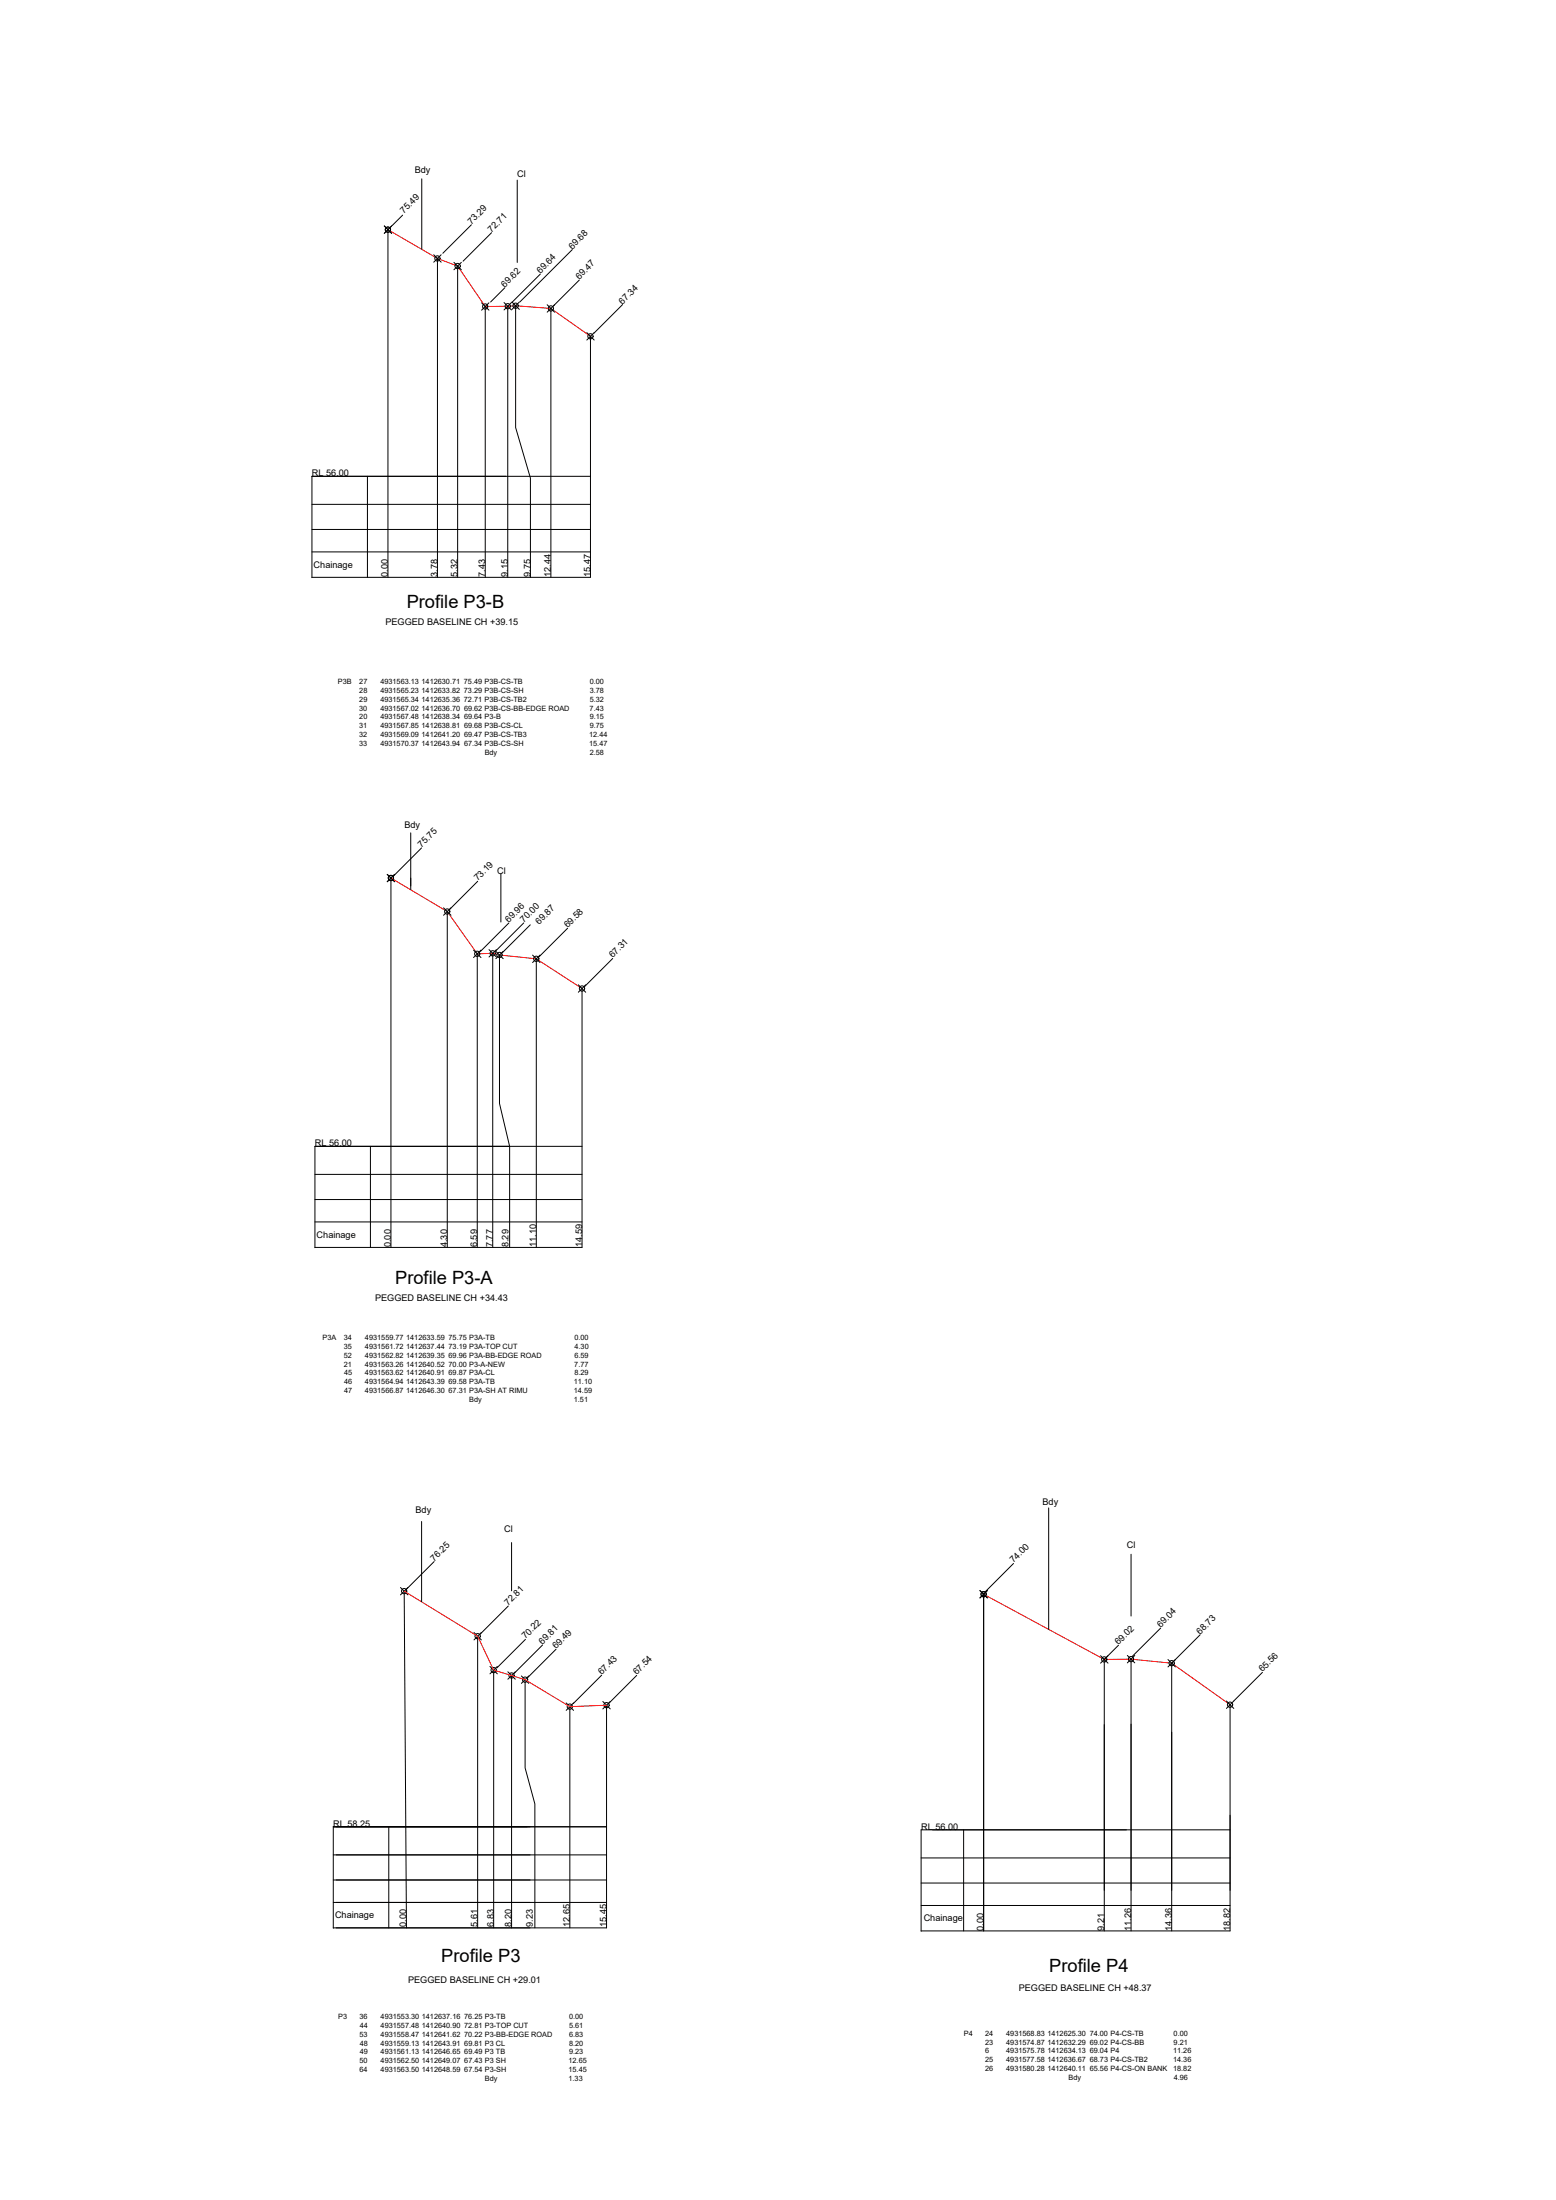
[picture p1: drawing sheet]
<svg xmlns="http://www.w3.org/2000/svg" width="297mm" height="420mm" viewBox="0 0 297 420" stroke-linecap="round" stroke-linejoin="round" font-family="sans-serif">
<!-- layer: 0 -->
<g fill="none" stroke="#000" stroke-width=".19">
<path d="M80.5 34.2v13.4M98.7 34.4v15.7M73.4 43.2l1.4 1.4M74.1 43.9v66.4M74.8 43.2l-1.4 1.4M76.9 41.1l-2 2M82.8 48.7l1.4 1.4M83.5 49.4v60.9M84.2 48.7l-1.4 1.4M86.7 50.1l1.4 1.4M87.4 50.8v59.5M88.1 50.1l-1.4 1.4"/>
<path d="M90 42.9l-5.5 5.5M91.9 57.8l1.4 1.4M92.6 58.5v51.8M93.3 57.8l-1.4 1.4M93.8 44.4l-5.4 5.5M96.2 57.8l1.4 1.4M96.4 54.9l-2.7 2.8M96.9 58.5v51.8M97.6 57.8l-1.4 1.4M97.7 57.7l1.4 1.4M98.4 58.4v23.3l2.9 9.6v19M99.1 57.7l-1.4 1.4"/>
<path d="M103.2 52.3l-5.5 5.5M104.5 58.2l1.4 1.4M105.2 58.9v51.4M109.3 47.7l-10 10M110.6 53.5l-6.1 6.1M118.9 58.2l-5.5 5.4M112 63.5l1.4 1.4M112.7 64.2v46.1h-53.2M113.4 63.5l-1.4 1.4M59.5 96.3h53.2M70.1 91v19.3M112.7 91h-53.2v19.3"/>
<path d="M59.5 105.4h53.2M59.5 101.1h53.2M78.4 159.1v10.8M73.9 167l1.4 1.4M74.6 167.7v70.5M75.3 167l-1.4 1.4M80.5 161.9l-5.5 5.5M84.7 173.4l1.4 1.4M85.4 174.1v64.1M86.1 173.4l-1.4 1.4M91.2 168.3l-5.4 5.5M95.6 166.9v9.2"/>
<path d="M97.2 176.3l-5.5 5.4M100 176.3l-5.5 5.4M101.2 176.6l-5.4 5.5M108.4 177.3l-5.5 5.4M90.4 181.5l1.4 1.4M91.1 182.2v56M91.8 181.5l-1.4 1.4M93.4 181.4l1.4 1.4M94.1 182.1v56.1M94.7 181.7l1.4 1.4M94.8 181.4l-1.4 1.4M95.4 182.4v28.3l1.9 8.2v19.3"/>
<path d="M96.1 181.7l-1.4 1.4M101.7 182.4l1.4 1.4M102.4 183.1v55.1M103.1 182.4l-1.4 1.4M110.4 188.1l1.4 1.4M111.1 188.8v49.4h-51M111.8 188.1l-1.4 1.4M117 183.1l-5.5 5.4M70.7 218.9v19.3M111.1 218.9h-51v19.4M60.1 233.4h51M60.1 229.1h51"/>
<path d="M60.1 224.3h51M80.5 290.6v15.3M82.9 298.2l-5.5 5.5M97.7 294.6v9.2M193.5 298.6l-5.5 5.4M200.2 288v23.2M215.9 296.8v11.8M76.5 303.2l1.4 1.4M77.2 303.9l.4 64.3M77.9 303.2l-1.4 1.4M90.5 311.8l1.4 1.4M91.2 312.5v55.7"/>
<path d="M91.9 311.8l-1.4 1.4M93.5 318.3l1.4 1.4M94.2 319v49.2M94.9 318.3l-1.4 1.4M97 319.3l1.4 1.4M97 306.7l-5.4 5.5M97.7 320v48.2M98.4 319.3l-1.4 1.4M100.3 313.1l-5.4 5.4M103.6 314.1l-5.5 5.5M106.2 315l-5.5 5.4M114.9 319.9l-5.5 5.5"/>
<path d="M121.5 320l-5.4 5.4M187.1 303.8l1.4 1.4M187.8 304.2v64.6M188.5 303.8l-1.4 1.4M210.1 316.2l1.4 1.4M210.8 316.9v51.9M213.5 314.2l-3.4 3.4M215.2 316.2l1.4 1.4M215.9 316.9v51.9M216.6 316.2l-1.4 1.4M221.6 310.9l-5.5 5.5M223 316.9l1.4 1.5"/>
<path d="M224.4 316.9l-1.4 1.5M229.1 312.2l-5.4 5.4v51.2M241 319.4l-5.5 5.4M99.5 320.1l1.4 1.4M100.2 320.8v16.8l1.9 6.9v23.7M100.9 320.1l-1.4 1.4M108.1 325.2l1.4 1.4M108.8 325.9v42.3M109.5 325.2l-1.4 1.4M115.1 325l1.4 1.4M115.8 325.7v42.5h-52.2M116.5 325l-1.4 1.4"/>
<path d="M234.1 324.9l1.4 1.4M234.8 325.6v43.2h-59M235.5 324.9l-1.4 1.4M63.6 359h52.2M63.6 354.2h52.2M74.2 348.9v19.3M115.8 348.9h-52.2v19.4M175.8 359.6h59M175.8 354.8h59M184 349.5v19.3M234.8 349.5h-59v19.3M63.6 363.3h52.2"/>
<path d="M175.8 363.9h59"/>
<circle cx="74.1" cy="43.9" r=".5"/>
<circle cx="83.5" cy="49.4" r=".5"/>
<circle cx="87.4" cy="50.8" r=".5"/>
<circle cx="92.6" cy="58.5" r=".5"/>
<circle cx="96.9" cy="58.5" r=".5"/>
<circle cx="98.4" cy="58.4" r=".5"/>
<circle cx="105.2" cy="58.9" r=".5"/>
<circle cx="112.7" cy="64.2" r=".5"/>
<circle cx="74.6" cy="167.7" r=".5"/>
<circle cx="85.4" cy="174.1" r=".5"/>
<circle cx="91.1" cy="182.2" r=".5"/>
<circle cx="94.1" cy="182.1" r=".5"/>
<circle cx="95.3" cy="182.4" r=".5"/>
<circle cx="102.4" cy="183.1" r=".5"/>
<circle cx="111.1" cy="188.8" r=".5"/>
<circle cx="77.2" cy="303.9" r=".5"/>
<circle cx="91.2" cy="312.5" r=".5"/>
<circle cx="94.2" cy="319" r=".5"/>
<circle cx="97.7" cy="320" r=".5"/>
<circle cx="187.8" cy="304.5" r=".5"/>
<circle cx="210.8" cy="316.9" r=".5"/>
<circle cx="215.9" cy="316.9" r=".5"/>
<circle cx="223.7" cy="317.6" r=".5"/>
<circle cx="100.2" cy="320.8" r=".5"/>
<circle cx="108.8" cy="325.9" r=".5"/>
<circle cx="115.8" cy="325.7" r=".5"/>
<circle cx="234.8" cy="325.6" r=".5"/>
</g>
<path d="M74.1 43.9l9.4 5.5 3.9 1.4 5.2 7.7 5.8-.1 6.8 .5 7.5 5.3M74.6 167.7l10.8 6.4 5.7 8.1 3-.1 1.3 .3 7 .7 8.7 5.7M77.2 303.9l14 8.6 3 6.5 6 1.8 8.6 5.1 7-.2M187.8 304.5l23 12.4h5.1l7.8 .7 11.1 8" fill="none" stroke="#f00" stroke-width=".19"/>
<g font-size="3.5">
<text x="77.6" y="116.1">Profile P3-B</text>
<text x="75.4" y="245.2">Profile P3-A</text>
<text x="84.2" y="374.7">Profile P3</text>
<text x="200.3" y="376.6">Profile P4</text>
</g>
<g font-size="1.7">
<text x="79.2" y="33.1">Bdy</text>
<text x="98.7" y="33.7">Cl</text>
<text x="77.1" y="40.9" transform="rotate(-45 77.1 40.9)">75.49</text>
<text x="90" y="42.9" transform="rotate(-45 90 42.9)">73.29</text>
<text x="93.8" y="44.4" transform="rotate(-45 93.8 44.4)">72.71</text>
<text x="109.3" y="47.7" transform="rotate(-45 109.3 47.7)">69.68</text>
<text x="103.2" y="52.3" transform="rotate(-45 103.2 52.3)">69.64</text>
<text x="110.6" y="53.5" transform="rotate(-45 110.6 53.5)">69.47</text>
<text x="96.4" y="54.9" transform="rotate(-45 96.4 54.9)">69.62</text>
<text x="118.9" y="58.2" transform="rotate(-45 118.9 58.2)">67.34</text>
<text x="59.5" y="91">RL 56.00</text>
<text x="59.9" y="108.4">Chainage</text>
<text x="74.1" y="110.2" transform="rotate(-90 74.1 110.2)">0.00</text>
<text x="83.5" y="110.2" transform="rotate(-90 83.5 110.2)">3.78</text>
<text x="87.4" y="110.2" transform="rotate(-90 87.4 110.2)">5.32</text>
<text x="92.6" y="110.2" transform="rotate(-90 92.6 110.2)">7.43</text>
<text x="96.9" y="110.2" transform="rotate(-90 96.9 110.2)">9.15</text>
<text x="101.3" y="110.2" transform="rotate(-90 101.3 110.2)">9.75</text>
<text x="105.2" y="110.2" transform="rotate(-90 105.2 110.2)">12.44</text>
<text x="112.7" y="110.2" transform="rotate(-90 112.7 110.2)">15.47</text>
<text x="73.6" y="119.4">PEGGED BASELINE CH +39.15</text>
<text x="77.2" y="158.2">Bdy</text>
<text x="80.5" y="161.9" transform="rotate(-45 80.5 161.9)">75.75</text>
<text x="94.9" y="166.9">Cl</text>
<text x="91.2" y="168.3" transform="rotate(-45 91.2 168.3)">73.19</text>
<text x="97.2" y="176.3" transform="rotate(-45 97.2 176.3)">69.96</text>
<text x="100" y="176.3" transform="rotate(-45 100 176.3)">70.00</text>
<text x="102.9" y="176.6" transform="rotate(-45 102.9 176.6)">69.87</text>
<text x="108.4" y="177.3" transform="rotate(-45 108.4 177.3)">69.58</text>
<text x="117" y="183.1" transform="rotate(-45 117 183.1)">67.31</text>
<text x="60.1" y="218.9">RL 56.00</text>
<text x="60.4" y="236.4">Chainage</text>
<text x="74.6" y="238.2" transform="rotate(-90 74.6 238.2)">0.00</text>
<text x="85.4" y="238.2" transform="rotate(-90 85.4 238.2)">4.30</text>
<text x="91.1" y="238.2" transform="rotate(-90 91.1 238.2)">6.59</text>
<text x="94.1" y="238.2" transform="rotate(-90 94.1 238.2)">7.77</text>
<text x="97.1" y="238.2" transform="rotate(-90 97.1 238.2)">8.29</text>
<text x="102.4" y="238.2" transform="rotate(-90 102.4 238.2)">11.10</text>
<text x="111.1" y="238.2" transform="rotate(-90 111.1 238.2)">14.59</text>
<text x="71.6" y="248.4">PEGGED BASELINE CH +34.43</text>
<text x="199" y="287.4">Bdy</text>
<text x="79.3" y="289">Bdy</text>
<text x="96.3" y="292.6">Cl</text>
<text x="82.9" y="298.2" transform="rotate(-45 82.9 298.2)">76.25</text>
<text x="193.5" y="298.6" transform="rotate(-45 193.5 298.6)">74.00</text>
<text x="215.1" y="295.6">Cl</text>
<text x="97" y="306.7" transform="rotate(-45 97 306.7)">72.81</text>
<text x="221.6" y="310.9" transform="rotate(-45 221.6 310.9)">69.04</text>
<text x="100.3" y="313.1" transform="rotate(-45 100.3 313.1)">70.22</text>
<text x="103.6" y="314.1" transform="rotate(-45 103.6 314.1)">69.81</text>
<text x="106.2" y="315" transform="rotate(-45 106.2 315)">69.49</text>
<text x="213.5" y="314.2" transform="rotate(-45 213.5 314.2)">69.02</text>
<text x="229.1" y="312.2" transform="rotate(-45 229.1 312.2)">68.73</text>
<text x="114.9" y="319.9" transform="rotate(-45 114.9 319.9)">67.43</text>
<text x="121.5" y="320" transform="rotate(-45 121.5 320)">67.54</text>
<text x="241" y="319.4" transform="rotate(-45 241 319.4)">65.56</text>
<text x="63.6" y="348.9">RL 58.25</text>
<text x="175.8" y="349.5">RL 56.00</text>
<text x="64" y="366.3">Chainage</text>
<text x="77.5" y="368" transform="rotate(-90 77.5 368)">0.00</text>
<text x="91.2" y="368" transform="rotate(-90 91.2 368)">5.61</text>
<text x="94.2" y="368" transform="rotate(-90 94.2 368)">6.83</text>
<text x="97.7" y="368" transform="rotate(-90 97.7 368)">8.20</text>
<text x="101.7" y="368" transform="rotate(-90 101.7 368)">9.23</text>
<text x="108.8" y="368" transform="rotate(-90 108.8 368)">12.65</text>
<text x="115.8" y="368" transform="rotate(-90 115.8 368)">15.45</text>
<text x="176.3" y="366.9">Chainage</text>
<text x="187.8" y="368.8" transform="rotate(-90 187.8 368.8)">0.00</text>
<text x="210.8" y="368.8" transform="rotate(-90 210.8 368.8)">9.21</text>
<text x="215.9" y="368.8" transform="rotate(-90 215.9 368.8)">11.26</text>
<text x="223.7" y="368.8" transform="rotate(-90 223.7 368.8)">14.36</text>
<text x="234.8" y="368.8" transform="rotate(-90 234.8 368.8)">18.82</text>
<text x="77.9" y="378.8">PEGGED BASELINE CH +29.01</text>
<text x="194.5" y="380.2">PEGGED BASELINE CH +48.37</text>
</g>
<g font-size="1.4">
<text x="64.5" y="130.7">P3B</text>
<text x="68.6" y="130.7">27</text>
<text x="72.6" y="130.7">4931563.13 1412630.71 75.49 P3B-CS-TB</text>
<text x="112.6" y="130.7">0.00</text>
<text x="68.6" y="135.7">30</text>
<text x="68.6" y="132.4">28</text>
<text x="68.6" y="134">29</text>
<text x="68.6" y="137.4">20</text>
<text x="72.6" y="132.4">4931565.23 1412633.82 73.29 P3B-CS-SH</text>
<text x="72.6" y="134">4931565.34 1412635.36 72.71 P3B-CS-TB2</text>
<text x="72.6" y="135.7">4931567.02 1412636.70 69.62 P3B-CS-BB-EDGE ROAD</text>
<text x="72.6" y="137.4">4931567.48 1412638.34 69.64 P3-B</text>
<text x="112.6" y="135.7">7.43</text>
<text x="112.6" y="132.4">3.78</text>
<text x="112.6" y="134">5.32</text>
<text x="112.6" y="137.4">9.15</text>
<text x="68.6" y="139.1">31</text>
<text x="68.6" y="140.8">32</text>
<text x="68.6" y="142.5">33</text>
<text x="72.6" y="139.1">4931567.85 1412638.81 69.68 P3B-CS-CL</text>
<text x="72.6" y="140.8">4931569.09 1412641.20 69.47 P3B-CS-TB3</text>
<text x="72.6" y="142.5">4931570.37 1412643.94 67.34 P3B-CS-SH</text>
<text x="112.5" y="140.8">12.44</text>
<text x="112.5" y="142.5">15.47</text>
<text x="112.6" y="139.1">9.75</text>
<text x="92.5" y="144.1">Bdy</text>
<text x="112.6" y="144.1">2.58</text>
<text x="61.6" y="256">P3A</text>
<text x="65.6" y="256">34</text>
<text x="65.6" y="257.6">35</text>
<text x="69.7" y="256">4931559.77 1412633.59 75.75 P3A-TB</text>
<text x="69.7" y="257.6">4931561.72</text>
<text x="77.5" y="257.6">1412637.44</text>
<text x="85.6" y="257.6">73.19 P3A-TOP CUT</text>
<text x="109.6" y="256">0.00</text>
<text x="109.7" y="257.6">4.30</text>
<text x="65.6" y="259.3">52</text>
<text x="65.7" y="261">21</text>
<text x="65.7" y="262.7">45</text>
<text x="69.7" y="259.3">4931562.82 1412639.35 69.96 P3A-BB-EDGE ROAD</text>
<text x="69.7" y="261">4931563.26 1412640.52 70.00 P3-A-NEW</text>
<text x="69.7" y="262.7">4931563.62 1412640.91 69.87 P3A-CL</text>
<text x="109.6" y="261">7.77</text>
<text x="109.6" y="259.3">6.59</text>
<text x="109.6" y="262.7">8.29</text>
<text x="65.7" y="264.3">46</text>
<text x="65.7" y="266">47</text>
<text x="69.7" y="264.3">4931564.94 1412643.39 69.58 P3A-TB</text>
<text x="69.7" y="266">4931566.87 1412646.30 67.31 P3A-SH AT RIMU</text>
<text x="89.6" y="267.7">Bdy</text>
<text x="109.5" y="264.3">11.10</text>
<text x="109.5" y="266">14.59</text>
<text x="109.5" y="267.7">1.51</text>
<text x="64.6" y="385.6">P3</text>
<text x="68.6" y="385.6">36</text>
<text x="68.6" y="389">53</text>
<text x="68.7" y="387.3">44</text>
<text x="72.7" y="385.6">4931553.30 1412637.16 76.25 P3-TB</text>
<text x="72.7" y="387.3">4931557.48 1412640.90 72.81 P3-TOP CUT</text>
<text x="72.7" y="389">4931558.47 1412641.62 70.22 P3-BB-EDGE ROAD</text>
<text x="108.6" y="385.6">0.00</text>
<text x="108.6" y="387.3">5.61</text>
<text x="108.6" y="389">6.83</text>
<text x="184" y="388.8">P4</text>
<text x="188.1" y="388.8">24</text>
<text x="192.1" y="388.8">4931568.83 1412625.30 74.00 P4-CS-TB</text>
<text x="224" y="388.8">0.00</text>
<text x="68.6" y="394">50</text>
<text x="68.6" y="395.7">64</text>
<text x="68.7" y="390.7">48</text>
<text x="68.7" y="392.3">49</text>
<text x="72.7" y="390.7">4931559.13 1412643.91 69.81 P3 CL</text>
<text x="72.7" y="392.3">4931561.13 1412646.65 69.49 P3 TB</text>
<text x="72.7" y="394">4931562.50 1412649.07 67.43 P3 SH</text>
<text x="72.7" y="395.7">4931563.50 1412648.59 67.54 P3-SH</text>
<text x="108.5" y="394">12.65</text>
<text x="108.5" y="395.7">15.45</text>
<text x="108.6" y="390.7">8.20</text>
<text x="108.6" y="392.3">9.23</text>
<text x="188.1" y="392.2">6</text>
<text x="188.1" y="390.5">23</text>
<text x="188.1" y="393.8">25</text>
<text x="188.1" y="395.5">26</text>
<text x="192.1" y="390.5">4931574.87 1412632.29 69.02 P4-CS-BB</text>
<text x="192.1" y="392.2">4931575.78 1412634.13 69.04 P4</text>
<text x="192.1" y="393.8">4931577.58 1412636.67 68.73 P4-CS-TB2</text>
<text x="192.1" y="395.5">4931580.28 1412640.11 65.56 P4-CS-ON BANK</text>
<text x="224" y="392.2">11.26</text>
<text x="224" y="393.8">14.36</text>
<text x="224" y="395.5">18.82</text>
<text x="224" y="390.5">9.21</text>
<text x="92.6" y="397.4">Bdy</text>
<text x="108.5" y="397.4">1.33</text>
<text x="204" y="397.2">Bdy</text>
<text x="224.1" y="397.2">4.96</text>
</g>
</svg>
